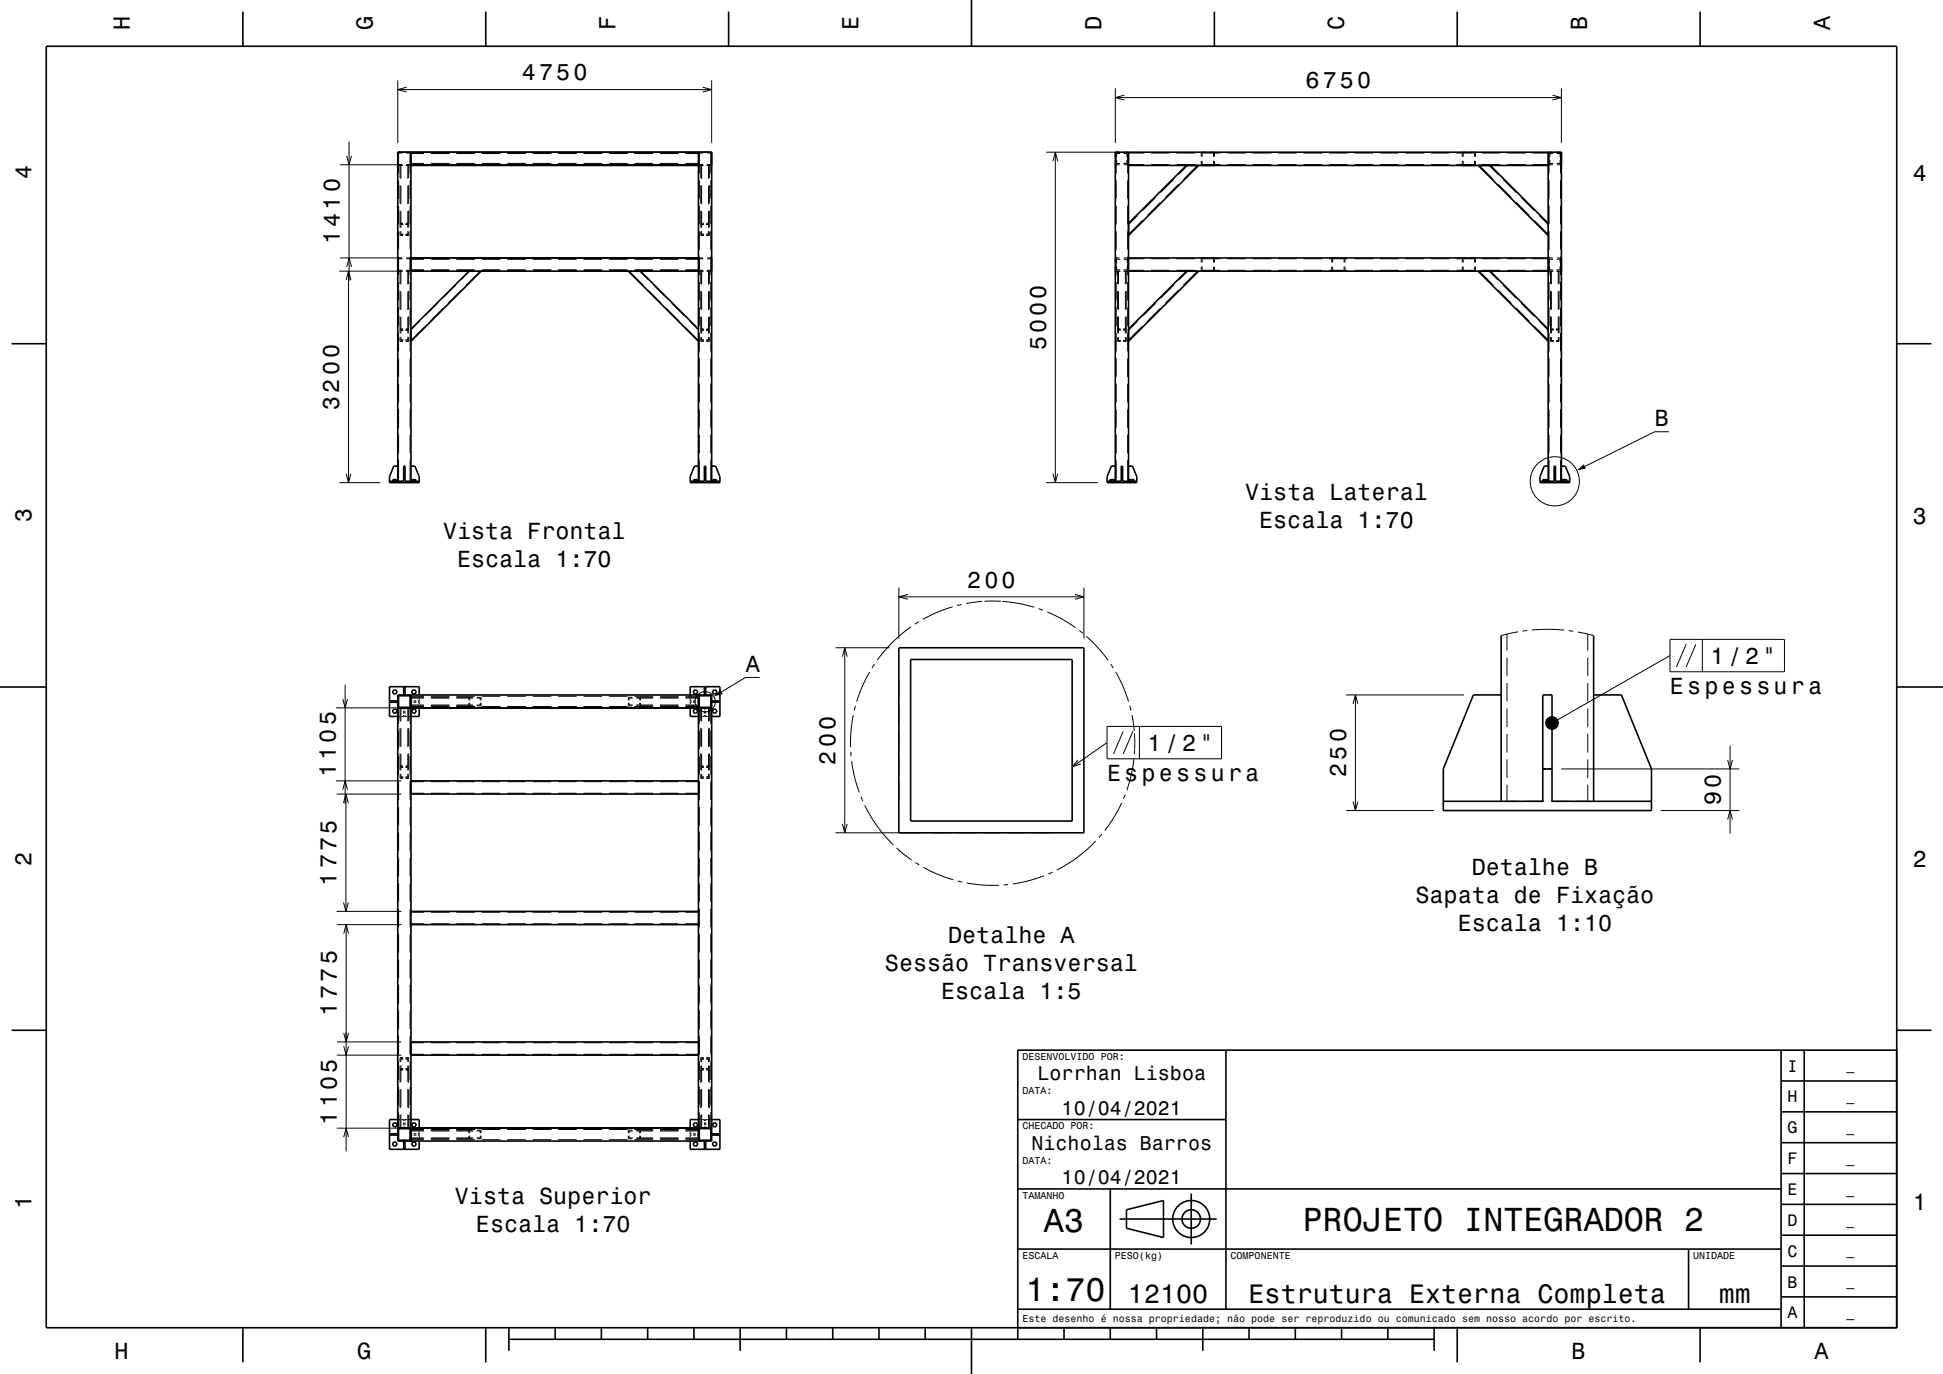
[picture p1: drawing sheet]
<svg xmlns="http://www.w3.org/2000/svg" width="420mm" height="297mm" viewBox="0 0 420 297" stroke-linecap="round" stroke-linejoin="round" font-family="sans-serif">
<g fill="none" stroke="#000" stroke-width=".22">
<path d="M86 17.4v13.5M86 19.4h67.8M87.9 18.8l-1.9 .6 1.9 .5M151.9 18.8l1.9 .6-1.9 .5M153.8 17.4v13.5M241.1 19.1v11.8M337.5 19.1v11.8M73.5 35.6h13.3M74.9 33.7l.6 1.9 .5-1.9M75.5 30.6v30.2M86 32.9v1M86 34.8v1h1.1"/>
<path d="M86.2 32.9v4.6M86.2 39v4M86.2 35.6h.8M86.2 33.1h.8M86.5 35.8v2.7M86.7 35.8v2.8M87.7 35.8h1.1M87.8 35.6h.9M87.8 33.1h.9M88.2 35.8v2.8M88.3 35.8v2.7M88.7 32.9v4.6"/>
<path d="M88.7 39v4M88.8 33.2h2.9M88.8 35.3h2.9M88.8 35.6h2.9M88.8 33.1h2.9M88.8 35.6v.2M88.8 32.9v.9M88.8 34.7v.9M93.2 33.2h4M93.2 35.3h4M93.2 35.6h4M93.2 33.1h4"/>
<path d="M98.7 33.2h4M98.7 35.3h4M98.7 35.6h4M98.7 33.1h4M104.2 33.2h4M104.2 35.3h4M104.2 35.6h4M104.2 33.1h4M109.7 33.2h4M109.7 35.3h4M109.7 35.6h4M109.7 33.1h4"/>
<path d="M115.2 33.2h4M115.2 35.3h4M115.2 35.6h4M115.2 33.1h4M120.7 33.2h4M120.7 35.3h4M120.7 35.6h4M120.7 33.1h4M126.2 33.2h4M126.2 35.3h4M126.2 35.6h4M126.2 33.1h4"/>
<path d="M131.7 33.2h4M131.7 35.3h4M131.7 35.6h4M131.7 33.1h4M137.2 33.2h4M137.2 35.3h4M137.2 35.6h4M137.2 33.1h4M142.7 33.2h4M142.7 35.3h4M142.7 35.6h4M142.7 33.1h4"/>
<path d="M148.2 33.2h2.8M148.2 35.3h2.8M148.2 35.6h2.8M148.2 33.1h2.8M151 32.9v.9M151 34.7v1.1h1.1M151 35.6v.2M151.2 32.9v4.6M151.2 39v4M151.2 35.6h.8M151.2 33.1h.8M151.5 35.8v2.7"/>
<path d="M151.7 35.8v2.8M152.7 35.8h1.1M152.8 35.6h.9M152.8 33.1h.9M153.2 35.8v2.8M153.3 35.8v2.7M153.7 32.9v4.6M153.7 39v4M226.1 32.9h15.9M227.6 34.8l.5-1.9 .5 1.9M228.1 32.9v71.4M241.1 34.7v.9h.9"/>
<path d="M241.1 32.9v.9M241.1 21.1h96.4M241.3 32.9v4.6M241.3 39v4M241.4 34.6v.7h.7M242.1 33.2h-.7v.7M242.9 33.2h.7v.7M242.9 35.6h1M242.9 32.9h1M243 20.6l-1.9 .5 1.9 .5M243.6 34.6v.7h-.7M243.8 32.9v4.6"/>
<path d="M243.8 39v4M243.9 35.6h3.4M243.9 33.1h3.4M248.8 35.6h4M248.8 33.1h4M253.7 38.8l-2.8 2.8M254.3 35.6h4M254.3 33.1h4M254.8 39.8l-2.9 2.9M256.7 35.8l-1.9 1.9M258.8 35.8l-3 3M259.7 34.8v1"/>
<path d="M259.8 34.7v.9h4M260.6 32.9h-.9v1M261.6 32.9h.9v1M262.3 33.1v.8M262.3 34.7v.9M262.5 34.8v1M263.8 33.1h-4v.8M265.3 35.6h4M265.3 33.1h4M270.8 35.6h4M270.8 33.1h4M276.3 35.6h4"/>
<path d="M276.3 33.1h4M281.8 35.6h4M281.8 33.1h4M287.3 35.6h4M287.3 33.1h4M292.8 35.6h4M292.8 33.1h4M298.3 35.6h4M298.3 33.1h4M303.8 35.6h4M303.8 33.1h4M309.3 35.6h4"/>
<path d="M309.3 33.1h4M314.8 33.1h4v.8M316.1 34.8v1M316.3 33.1v.8M316.3 34.7v.9M317 32.9h-.9v1M318 32.9h.9v1M318.8 34.7v.9h-4M318.9 34.8v1M319.8 35.8l3 3M320.3 35.6h4M320.3 33.1h4"/>
<path d="M321.9 35.8l1.9 1.9M323.9 39.8l2.8 2.9M324.9 38.8l2.8 2.8M325.8 35.6h4M325.8 33.1h4M331.3 35.6h3.4M331.3 33.1h3.4M334.7 35.6h1M334.7 32.9h1M334.8 32.9v4.6M334.8 39v4M335 34.6v.7h.8"/>
<path d="M335.6 20.6l1.9 .5-1.9 .5M335.8 33.2h-.8v.7M336.5 33.2h.7v.7M336.6 35.6h.9M336.6 32.9h.9M337.2 34.6v.7h-.7M337.3 32.9v4.6M337.3 39v4M73.3 58.6h13.8M73.5 55.8h13.4M74.9 57.7l.6-1.9 .5 1.9M75.3 58.6v45.7"/>
<path d="M86 55.8v.9M86 57.7v.9M86.2 44.5v4M86.2 50v4M86.2 55.5v4M86.2 58.4h.8M86.2 55.9h.8M86.5 40v4M86.5 45.5v3.7M86.5 50v.9h.6M86.5 58.6v2.8M86.5 48.3h.6"/>
<path d="M86.7 40.1v4M86.7 45.6v3.6M86.7 49.9v.8h.5M86.7 58.6v2.9M86.7 48.5h.5M87.7 48.5h.5M87.7 58.6h3.9M87.7 48.3h.6M87.8 58.4h.9M87.8 55.9h.9M87.8 55.8h1v.9M88.2 40.1v4"/>
<path d="M88.2 45.6v3.6M88.2 49.9v.8h-.5M88.2 58.6v2.9M88.3 40v4M88.3 45.5v3.7M88.3 50v.9h-.6M88.3 58.6v2.8M88.7 44.5v4M88.7 50v4M88.7 55.5v4M88.8 58.4h2.9M88.8 55.9h2.9"/>
<path d="M88.8 56h2.9M88.8 58.3h2.9M88.8 57.7v.9M93.1 58.6h4M93.2 58.4h4M93.2 55.9h4M93.2 56h4M93.2 58.3h4M98.6 58.6h3.6M98.7 58.4h4M98.7 55.9h4M98.7 56h4"/>
<path d="M98.7 58.3h4M101.5 58.6l-1.9 1.9M103.1 58.6h5.1M103.8 58.6l-3.1 3.1M104.2 58.4h4M104.2 55.9h4M104.2 56h4M104.2 58.3h4M109.7 58.6h4M109.7 58.4h4M109.7 55.9h4M109.7 56h4"/>
<path d="M109.7 58.3h4M115.2 58.6h4M115.2 58.4h4M115.2 55.9h4M115.2 56h4M115.2 58.3h4M120.7 58.6h4M120.7 58.4h4M120.7 55.9h4M120.7 56h4M120.7 58.3h4M126.2 58.6h4"/>
<path d="M126.2 58.4h4M126.2 55.9h4M126.2 56h4M126.2 58.3h4M131.7 58.6h5M131.7 58.4h4M131.7 55.9h4M131.7 56h4M131.7 58.3h4M136 58.6l3.1 3.1M137.2 58.4h4M137.2 55.9h4"/>
<path d="M137.2 56h4M137.2 58.3h4M137.6 58.6h3.7M138.3 58.6l1.9 1.9M142.7 58.4h4M142.7 55.9h4M142.7 56h4M142.7 58.3h4M142.8 58.6h4M148.2 58.4h2.8M148.2 55.9h2.8M148.2 56h2.8"/>
<path d="M148.2 58.3h2.8M148.3 58.6h3.8M151 57.7v.9M151.2 44.5v4M151.2 50v4M151.2 55.5v4M151.2 58.4h.8M151.2 55.9h.8M151.5 50v.9h.6M151.5 48.3h.6M151.5 40v4M151.5 45.5v3.7"/>
<path d="M151.5 58.6v2.8M151.7 48.5h.5M151.7 49.9v.8h.5M151.7 40.1v4M151.7 45.6v3.6M151.7 58.6v2.9M152 55.8h-1v.9M152.7 48.5h.5M152.7 58.6h1.1M152.7 48.3h.6M152.8 58.4h.9M152.8 55.9h.9"/>
<path d="M152.9 55.8h.9M153.2 49.9v.8h-.5M153.2 40.1v4M153.2 45.6v3.6M153.2 58.6v2.9M153.3 50v.9h-.6M153.3 40v4M153.3 45.5v3.7M153.3 58.6v2.8M153.7 44.5v4M153.7 50v4M153.7 55.5v4"/>
<path d="M241.1 57.7v.9h1.1M241.3 44.5v4M241.3 50v4M241.3 55.5v4M241.4 57.6v.7h.7M241.6 58.6v2.8M241.8 58.6v2.9M242 55.8h-.9v.9M242.1 56h-.7v.8M242.8 58.6h1.1M242.9 56h.8v.8M242.9 55.8h1"/>
<path d="M243.3 58.6v2.9M243.4 58.6v2.8M243.7 57.6v.7h-.8M243.8 44.5v4M243.8 50v4M243.8 55.5v4M243.9 58.4h3.4M243.9 55.9h3.4M243.9 55.8v.9M243.9 57.7v.9M245.9 46.6l-2 1.9M247 47.6l-3.1 3.1"/>
<path d="M248.8 58.4h4M248.8 55.9h4M249.8 42.7l-2.8 2.8M250.9 43.7l-2.9 2.9M254.3 58.4h4M254.3 55.9h4M256.7 58.6l-1.9 2M258.8 58.6l-3 3M259.7 57.7v.9M259.8 57.6v.8h4M260.6 55.8h-.9v.9M261.6 55.8h.9v.9"/>
<path d="M262.3 55.9v.9M262.3 57.6v.8M262.5 57.7v.9M263.8 55.9h-4v.9M265.3 58.4h4M265.3 55.9h4M270.8 58.4h4M270.8 55.9h4M276.3 58.4h4M276.3 55.9h4M281.8 58.4h4M281.8 55.9h4"/>
<path d="M287.3 58.4h4M287.3 55.9h4M287.9 57.7v.9M288.1 55.9v.9M288.1 57.6v.8M288.8 55.8h-.9v.9M289.8 55.8h.9v.9M290.6 55.9v.9M290.6 57.6v.8M290.7 57.7v.9M292.8 58.4h4M292.8 55.9h4"/>
<path d="M298.3 58.4h4M298.3 55.9h4M303.8 58.4h4M303.8 55.9h4M309.3 58.4h4M309.3 55.9h4M314.8 55.9h4v.9M316.1 57.7v.9M316.3 55.9v.9M316.3 57.6v.8M317 55.8h-.9v.9M318 55.8h.9v.9"/>
<path d="M318.8 57.6v.8h-4M318.9 57.7v.9M319.8 58.6l3 3M320.3 58.4h4M320.3 55.9h4M321.9 58.6l1.9 2M325.8 58.4h4M325.8 55.9h4M327.7 43.7l2.9 2.9M328.8 42.7l2.8 2.8M331.3 58.4h3.4M331.3 55.9h3.4"/>
<path d="M331.6 47.6l3.1 3.1M332.7 46.6l2 1.9M334.7 48.3v.9M334.7 50v.9M334.7 55.8v.9M334.7 57.7v.9M334.7 55.8h1M334.7 58.6h1.1M334.8 44.5v4M334.8 50v4M334.8 55.5v4M334.9 57.6v.7h.8"/>
<path d="M335.2 58.6v2.8M335.3 58.6v2.9M335.7 56h-.8v.8M336.4 58.6h1.1M336.5 56h.7v.8M336.6 55.8h.9M336.8 58.6v2.9M337 58.6v2.8M337.2 57.6v.7h-.7M337.3 44.5v4M337.3 50v4M337.3 55.5v4"/>
<path d="M74.8 60.5l.5-1.9 .6 1.9M86.2 61v4M86.2 66.5v4M86.2 72v4M86.2 77.5v4M86.5 72.9v.9h.6M86.5 71.1h.6M86.5 62.9v4M86.5 68.4v3.6M86.7 71.4h.5M86.7 63v4M86.7 68.5v3.6"/>
<path d="M86.7 72.8v.7h.5M87.7 71.4h.5M87.7 71.1h.6M88.2 72.8v.7h-.5M88.2 63v4M88.2 68.5v3.6M88.3 72.9v.9h-.6M88.3 62.9v4M88.3 68.4v3.6M88.7 61v4M88.7 66.5v4M88.7 72v4"/>
<path d="M88.7 77.5v4M90.8 69.4l-2 1.9M91.9 70.5l-3.1 3.1M94.6 65.5l-2.8 2.8M95.8 66.6l-2.8 2.9M98.5 61.6l-2.8 2.8M99.7 62.7l-2.8 2.9M140.1 62.7l2.9 2.9M141.3 61.6l2.8 2.8M144 66.6l2.8 2.9M145.2 65.5l2.8 2.8M147.9 70.5l3.1 3.1"/>
<path d="M149.1 69.4l1.9 1.9M151 71.1v.9M151 72.9v.9M151.2 61v4M151.2 66.5v4M151.2 72v4M151.2 77.5v4M151.5 72.9v.9h.6M151.5 71.1h.6M151.5 62.9v4M151.5 68.4v3.6M151.7 71.4h.5"/>
<path d="M151.7 72.8v.7h.5M151.7 63v4M151.7 68.5v3.6M152.7 71.4h.5M152.7 71.1h.6M153.2 72.8v.7h-.5M153.2 63v4M153.2 68.5v3.6M153.3 72.9v.9h-.6M153.3 62.9v4M153.3 68.4v3.6M153.7 61v4"/>
<path d="M153.7 66.5v4M153.7 72v4M153.7 77.5v4M241.3 61v4M241.3 66.5v4M241.3 72v4M241.3 77.5v4M241.6 72.9v.9h.6M241.6 71.1h.6M241.6 62.9v4M241.6 68.4v3.6M241.8 71.3h.5"/>
<path d="M241.8 63v4M241.8 68.5v3.6M241.8 72.8v.8h.5M242.8 71.3h.5M242.8 71.1h.6M243.3 72.8v.8h-.5M243.3 63v4M243.3 68.5v3.6M243.4 72.9v.9h-.6M243.4 62.9v4M243.4 68.4v3.6M243.8 61v4"/>
<path d="M243.8 66.5v4M243.8 72v4M243.8 77.5v4M245.9 69.4l-2 2M247 70.5l-3.1 3M249.8 65.5l-2.8 2.9M250.9 66.6l-2.9 2.8M253.7 61.6l-2.8 2.9M254.8 62.7l-2.9 2.8M323.9 62.7l2.8 2.8M324.9 61.6l2.8 2.9M327.7 66.6l2.9 2.8"/>
<path d="M328.8 65.5l2.8 2.9M331.6 70.5l3.1 3M332.7 69.4l2 2M334.7 71.1v.9M334.7 72.9v.9M334.8 61v4M334.8 66.5v4M334.8 72v4M334.8 77.5v4M335.2 72.9v.9h.6M335.2 71.1h.6M335.2 62.9v4"/>
<path d="M335.2 68.4v3.6M335.3 71.3h.5M335.3 72.8v.8h.5M335.3 63v4M335.3 68.5v3.6M336.3 71.3h.5M336.4 71.1h.6M336.8 72.8v.8h-.5M336.8 63v4M336.8 68.5v3.6M337 72.9v.9h-.6M337 62.9v4"/>
<path d="M337 68.4v3.6M337.3 61v4M337.3 66.5v4M337.3 72v4M337.3 77.5v4M86.2 99.5v4.5h.8M86.2 83v4M86.2 88.5v4M86.2 94v4M88.7 99.5v4.5h-.9M88.7 83v4M88.7 88.5v4"/>
<path d="M88.7 94v4M151.2 99.5v4.5h.8M151.2 83v4M151.2 88.5v4M151.2 94v4M153.7 99.5v4.5h-.9M153.7 83v4M153.7 88.5v4M153.7 94v4M241.3 99.5v4.5h.8M241.3 83v4M241.3 88.5v4"/>
<path d="M241.3 94v4M243.8 99.5v4.5h-.9M243.8 83v4M243.8 88.5v4M243.8 94v4M334.8 99.5v4.5h.9M334.8 83v4M334.8 88.5v4M334.8 94v4M337.3 99.5v4.5h-.8M337.3 83v4M337.3 88.5v4"/>
<path d="M337.3 94v4M360.8 93.3h-3.1l-15.1 7.5M73.3 104.3h8.9M74.8 102.4l.5 1.9 .6-1.9M85.3 103.7v.1M85.3 103.9v.1M87.3 103h.1M87.5 103h.1M89.5 103.7v.1M89.5 103.9v.1M150.3 103.7v.1M150.3 103.9v.1"/>
<path d="M152.3 103h.1M152.5 103h.1M154.5 103.7v.1M154.5 103.9v.1M226.1 104.3h11.2M227.6 102.4l.5 1.9 .5-1.9M239.9 103.7v.1M239.9 103.9v.1M240.2 103.7v.1M240.2 103.9v.1M240.7 103.7v.1M240.7 103.9v.1"/>
<path d="M240.9 103.7v.1M240.9 103.9v.1M242.4 103h.1M242.6 103h.1M244.1 103.7v.1M244.1 103.9v.1M244.3 103.7v.1M244.3 103.9v.1M244.8 103.7v.1M244.8 103.9v.1M245.1 103.7v.1M245.1 103.9v.1"/>
<path d="M333.5 103.7v.1M333.5 103.9v.1M333.8 103.7v.1M333.8 103.9v.1M334.3 103.7v.1M334.3 103.9v.1M334.5 103.7v.1M334.5 103.9v.1M335.9 103h.1M336.1 103h.1M337.7 103.7v.1M337.7 103.9v.1"/>
<path d="M337.9 103.7v.1M337.9 103.9v.1M338.4 103.7v.1M338.4 103.9v.1M338.7 103.7v.1M338.7 103.9v.1M194.3 127v11M194.3 129h40M196.2 128.5l-1.9 .5 1.9 .5M196.9 135.5l-2.5 2-2.7 2.6M198.6 134.4l-.8 .5M205.9 131.2l-3 1-3.4 1.7"/>
<path d="M207.9 130.7l-1 .2M212.3 130l-3.5 .5M212.8 130h3.6M216.7 130l3.2 .4 3.7 .9M224.5 131.6l1 .3M226.4 132.3l3.1 1.5 3 1.9M232.4 128.5l1.9 .5-1.9 .5M233.3 136.3l.8 .6M234.3 127v11M234.8 137.6l2.4 2.2 2.3 2.9M325.8 137.1v3.5M328.1 136.6l-3.6 .8"/>
<path d="M330.1 136.3l-1 .1M331.1 136.2l3.5-.2 3.5 .2M339.1 136.3l1 .2M341.1 136.6l3.4 .8M343.2 137.1v3.5M361 138.2h24.7v7h-24.7zM364.5 139.3l-2.1 4.9M366.6 139.3l-2.1 4.9M368 138.2v7M72.6 153h14.2M74.1 151.1l.5 1.9 .5-1.9M74.6 148v25.8"/>
<path d="M86 154.9h.4M86.2 153v3.4M86.2 157.9v4M86.5 157.3v4M86.7 153.1v2.9M86.7 157.5v4M86.8 154.9h.6M87.1 153.1h-.6v2.7M87.3 153.9h.1M87.3 153.1v.3M87.3 153.6v.6M87.3 154.6v.3"/>
<path d="M87.5 154.9h.5M87.5 153.9h.1M87.5 153.1v.3M87.5 153.6v.6M87.5 154.6v.3M87.7 153.1h.6v2.7M88.2 153.1v2.9M88.2 157.5v4M88.3 157.3v4M88.4 154.9h.4M88.7 153v3.4M88.7 157.9v4"/>
<path d="M88.8 153h.1M88.8 152.8h2.9M88.8 150.5h2.9M88.8 152.7h2.9M88.8 152v.6h2.8M88.8 151.5h.3M88.8 151.8h.3M88.8 150.9h2.9M88.8 152.4h2.9M89.4 151.5h.6M89.4 151.8h.6M89.7 151.5v.1"/>
<path d="M89.7 151.7v.1M90.3 151.5h.3M90.3 151.8h.3M90.6 150.2v.4M90.6 151.1v.5M90.6 151.7v.5M90.6 152.6v.5M91.6 150.7h-2.8v.6M93.1 152.6h4M93.1 150.7h4M93.2 152.8h4M93.2 150.5h4"/>
<path d="M93.2 152.7h4M93.2 150.9h4M93.2 152.4h4M98.6 152.6h3.6M98.6 150.7h3.6M98.7 152.8h4M98.7 150.5h4M98.7 152.7h4M98.7 150.9h3.6M98.7 152.4h3.6M101.4 150.7v.6M101.4 152v.6"/>
<path d="M101.5 150.9v.5M101.5 151.9v.5M103.1 150.9h.7v.5M103.1 150.7h.9v.6M103.8 151.9v.5h-.7M104 152v.6h-.9M104.2 152.8h4M104.2 150.5h4M104.2 152.7h4M109.7 152.8h4M109.7 150.5h4M109.7 152.7h4"/>
<path d="M115.2 152.8h4M115.2 150.5h4M115.2 152.7h4M120.7 152.8h4M120.7 150.5h4M120.7 152.7h4M126.2 152.8h4M126.2 150.5h4M126.2 152.7h4M131.7 152.8h4M131.7 150.5h4M131.7 152.7h4"/>
<path d="M135.8 152v.6h.9M136 151.9v.5h.8M136.7 150.7h-.9v.6M136.8 150.9h-.8v.5M137.2 152.8h4M137.2 150.5h4M137.2 152.7h4M137.5 150.9h3.6M137.5 152.4h3.6M137.6 152.6h3.6M137.6 150.7h3.6M138.3 150.9v.5"/>
<path d="M138.3 151.9v.5M138.5 150.7v.6M138.5 152v.6M142.6 150.9h4M142.6 152.4h4M142.7 152.8h4M142.7 150.5h4M142.7 152.7h4M142.7 152.6h4M142.7 150.7h4M148.1 150.9h2.9M148.1 152.4h2.9"/>
<path d="M148.2 152.8h2.8M148.2 150.5h2.8M148.2 152.7h2.8M148.2 150.7h2.8v.6M149.2 150.2v.4M149.2 151.1v.5M149.2 151.7v.5M149.2 152.6v.5M149.2 151.5h.3M149.2 151.8h.3M149.8 151.5h.6M149.8 151.8h.6"/>
<path d="M150.1 151.5v.1M150.1 151.7v.1M150.7 151.5h.3M150.7 151.8h.3M151 153h.1M151 152v.6h-2.8M151 154.9h.4M151.2 153v3.4M151.2 157.9v4M151.5 157.3v4M151.7 153.1v2.9M151.7 157.5v4"/>
<path d="M151.8 154.9h.6M152.1 153.1h-.6v2.7M152.3 153.1v.3M152.3 153.6v.6M152.3 154.6v.3M152.3 153.9h.1M152.5 154.9h.5M152.5 153.9h.1M152.5 153.1v.3M152.5 153.6v.6M152.5 154.6v.3M152.7 153.1h.6v2.7"/>
<path d="M153.2 153.1v2.9M153.2 157.5v4M153.3 157.3v4M153.4 154.9h.4M153.7 153v3.4M153.7 157.9v4M164.2 146.4h-3.1l-5.1 3.2M180.6 140h11.7M182.1 141.9l.5-1.9 .5 1.9M182.6 140v40M184.4 154.6l-.4 3.4-.1 3.5M184.9 152.6l-.2 1"/>
<path d="M188 145.3l-1.6 3.1-1.2 3.3M189 143.6l-.5 .8M191.6 140.2v.1M191.8 140l-2.2 2.7M194.3 147v4M194.3 152.5v4M194.3 158v4M239.3 157h24.7v7h-24.7zM240.1 143.5l.5 .9M241.2 145.2l1.5 3.2 1.2 3.2M242.8 158.1l-2.1 4.9M244.2 152.6l.3 1"/>
<path d="M244.7 154.6l.5 3.4M244.9 158.1l-2.1 4.9M245.2 158h.1M245.2 158.5v4.5M246.3 157v7M291 150.2h25.5M292.5 152.1l.5-1.9 .5 1.9M293 150.2v25M325.8 142.1v4M325.8 147.6v4M325.8 153.1v4M325.8 158.6v4"/>
<path d="M343.2 142.1v4M343.2 147.6v4M343.2 153.1v4M343.2 158.6v4M361 141.7l-25.5 14.6M72.6 168.8h14.2M72.8 171.6h14M74.1 170.7l.5-1.9 .5 1.9M74.3 173.6l.5-2 .5 2M74.8 171.6v25.4M86.2 163.4v4M86.2 168.9v4"/>
<path d="M86.2 174.4v4M86.2 179.9v4M86.5 162.8v3.7M86.5 167.4v.8h.6M86.5 165.6h.6M86.7 163v3.6M86.7 167.3v.7h.5M86.7 165.9h.5M87.7 165.9h.5M87.7 165.6h.6M88.2 163v3.6M88.2 167.3v.7h-.5"/>
<path d="M88.3 162.8v3.7M88.3 167.4v.8h-.6M88.7 163.4v4M88.7 168.9v4M88.7 174.4v4M88.7 179.9v4M88.8 169h2.9M88.8 171.5h2.9M93.2 169h4M93.2 171.5h4M98.7 169h4M98.7 171.5h4"/>
<path d="M104.2 169h4M104.2 171.5h4M109.7 169h4M109.7 171.5h4M115.2 169h4M115.2 171.5h4M120.7 169h4M120.7 171.5h4M126.2 169h4M126.2 171.5h4M131.7 169h4M131.7 171.5h4"/>
<path d="M137.2 169h4M137.2 171.5h4M142.7 169h4M142.7 171.5h4M148.2 169h2.8M148.2 171.5h2.8M151.2 163.4v4M151.2 168.9v4M151.2 174.4v4M151.2 179.9v4M151.5 162.8v3.7M151.5 167.4v.8h.6"/>
<path d="M151.5 165.6h.6M151.7 163v3.6M151.7 167.3v.7h.5M151.7 165.9h.5M152.7 165.9h.5M152.7 165.6h.6M153.2 163v3.6M153.2 167.3v.7h-.5M153.3 162.8v3.7M153.3 167.4v.8h-.6M153.7 163.4v4M153.7 168.9v4"/>
<path d="M153.7 174.4v4M153.7 179.9v4M182.1 178.1l.5 1.9 .5-1.9M183.9 162.5l.1 1M184.1 164.5l.6 3.2 1 3.6M186.1 172.2l.4 1M186.9 174.1l1.3 2.4 1.6 2.3 3.3 3.8M194.3 163.5v4M194.3 169v4M233 164.3l-1.2 1.5 1.8-.7M239.3 160.5l-7.5 5.3M242.4 173.6l-1.6 3.1-2 2.8"/>
<path d="M243.2 171.7l-.3 1M245.1 164l-.6 3.4-.9 3.4M291 175.2h19M292.5 173.3l.5 1.9 .5-1.9M325.8 169.6v3.6h2.4M325.8 164.1v4M329.7 173.2h4M333.5 166.2h.7M334.8 166.2h.7M335.2 173.2h4M337.5 166.2h38.5M343.2 169.6v3.6h-2.5"/>
<path d="M343.2 164.1v4M359 175.2h17M373.5 164.3l.5 1.9 .5-1.9M373.5 177.1l.5-1.9 .5 1.9M374 161.2v19M72.8 197h14M72.8 199.9h14M74.3 195.1l.5 1.9 .5-1.9M74.8 199.9v49M86.2 185.4v4M86.2 190.9v4M86.2 196.4v4"/>
<path d="M88.7 185.4v4M88.7 190.9v4M88.7 196.4v4M88.8 198.9v1M88.8 197.2h2.9M88.8 199.7h2.9M88.8 197v1M93.2 197.2h4M93.2 199.7h4M98.7 197.2h4M98.7 199.7h4M104.2 197.2h4"/>
<path d="M104.2 199.7h4M109.7 197.2h4M109.7 199.7h4M115.2 197.2h4M115.2 199.7h4M120.7 197.2h4M120.7 199.7h4M126.2 197.2h4M126.2 199.7h4M131.7 197.2h4M131.7 199.7h4M137.2 197.2h4"/>
<path d="M137.2 199.7h4M142.7 197.2h4M142.7 199.7h4M148.2 197.2h2.8M148.2 199.7h2.8M151 197v1M151 198.9v1M151.2 185.4v4M151.2 190.9v4M151.2 196.4v4M153.7 185.4v4M153.7 190.9v4"/>
<path d="M153.7 196.4v4M180.6 180h18.7M193.8 183.3l.5 .4M194.3 183.7l.3 .3M194.3 183.7l2.8 2.2M197.9 186.5l.8 .5M199.6 187.5l2.9 1.4 3.5 1.3M201.3 180h4M206.8 180h4M207 190.4l1 .3M209 190.9l3.4 .4h3.5M212.3 180h4"/>
<path d="M217.8 180h4M217.9 191.2l-1 .1M223.3 180h4M225.7 189.3l-3.4 1.1-3.4 .7M227.5 188.5l-.9 .4M236.8 181.8l-3.7 3.4-2.3 1.5-2.4 1.4M238.2 180.3l-.7 .8M74.3 201.8l.5-1.9 .5 1.9M86.2 201.9v4M86.2 207.4v4M86.2 212.9v4M86.2 218.4v4"/>
<path d="M88.7 201.9v4M88.7 207.4v4M88.7 212.9v4M88.7 218.4v4M151.2 201.9v4M151.2 207.4v4M151.2 212.9v4M151.2 218.4v4M153.7 201.9v4M153.7 207.4v4M153.7 212.9v4M153.7 218.4v4"/>
<path d="M72.8 228.1h14M72.8 225.2h14M74.3 226.1l.5 2 .5-2M74.3 223.3l.5 1.9 .5-1.9M86.2 223.9v4M86.2 229.4v4M86.2 234.9v4M86.5 230.4v3.6M86.5 235.5v4M86.5 231.3h.6M86.7 230.3v3.6M86.7 235.4v4"/>
<path d="M86.7 231h.5M87.1 228.6h-.6v.9M87.2 228.9h-.5v.7M87.7 228.9h.5v.7M87.7 231h.5M87.7 228.6h.6v.9M87.7 231.3h.6M88.2 230.3v3.6M88.2 235.4v4M88.3 230.4v3.6M88.3 235.5v4M88.7 223.9v4"/>
<path d="M88.7 229.4v4M88.7 234.9v4M88.8 225.4h2.9M88.8 227.9h2.9M93.2 225.4h4M93.2 227.9h4M98.7 225.4h4M98.7 227.9h4M104.2 225.4h4M104.2 227.9h4M109.7 225.4h4M109.7 227.9h4"/>
<path d="M115.2 225.4h4M115.2 227.9h4M120.7 225.4h4M120.7 227.9h4M126.2 225.4h4M126.2 227.9h4M131.7 225.4h4M131.7 227.9h4M137.2 225.4h4M137.2 227.9h4M142.7 225.4h4M142.7 227.9h4"/>
<path d="M148.2 225.4h2.8M148.2 227.9h2.8M151.2 223.9v4M151.2 229.4v4M151.2 234.9v4M151.5 230.4v3.6M151.5 235.5v4M151.5 231.3h.6M151.7 230.3v3.6M151.7 235.4v4M151.7 231h.5M152.1 228.6h-.6v.9"/>
<path d="M152.2 228.9h-.5v.7M152.7 228.9h.5v.7M152.7 231h.5M152.7 228.6h.6v.9M152.7 231.3h.6M153.2 230.3v3.6M153.2 235.4v4M153.3 230.4v3.6M153.3 235.5v4M153.7 223.9v4M153.7 229.4v4M153.7 234.9v4"/>
<path d="M72.8 243.9h14M74.3 245.8l.5-1.9 .5 1.9M86 242h.4M86.2 240.4v3.5M86.5 241v2.8h.6M86.7 240.9v2.9M86.8 242h.6M87.3 242.9h.1M87.3 242v.3M87.3 242.6v.6M87.3 243.5v.3M87.5 242h.5"/>
<path d="M87.5 242.9h.1M87.5 242v.3M87.5 242.6v.6M87.5 243.5v.3M88.2 240.9v2.9M88.3 241v2.8h-.6M88.4 242h.4M88.7 240.4v3.5M88.8 243.9h.1M88.8 244.1h2.9M88.8 246.4h2.9M88.8 245.5v.6h2.8"/>
<path d="M88.8 245.4h.3M88.8 245.1h.3M88.8 246h2.9M88.8 244.5h2.9M89.4 245.4h.6M89.4 245.1h.6M89.7 245.1v.1M89.7 245.3v.1M90.3 245.4h.3M90.3 245.1h.3M90.6 243.8v.4M90.6 244.6v.6"/>
<path d="M90.6 245.3v.5M90.6 246.2v.4M91.6 244.3h-2.8v.6M93.1 244.3h4M93.1 246.1h4M93.2 244.1h4M93.2 246.4h4M93.2 246h4M93.2 244.5h4M98.6 244.3h3.6M98.6 246.1h3.6M98.7 244.1h4"/>
<path d="M98.7 246.4h4M98.7 246h3.6M98.7 244.5h3.6M101.4 244.3v.6M101.4 245.5v.6M101.5 244.5v.5M101.5 245.5v.5M103.1 244.5h.7v.5M103.1 244.3h.9v.6M103.8 245.5v.5h-.7M104 245.5v.6h-.9M104.2 244.1h4"/>
<path d="M104.2 246.4h4M109.7 244.1h4M109.7 246.4h4M115.2 244.1h4M115.2 246.4h4M120.7 244.1h4M120.7 246.4h4M126.2 244.1h4M126.2 246.4h4M131.7 244.1h4M131.7 246.4h4M135.8 245.5v.6h.9"/>
<path d="M136 245.5v.5h.8M136.7 244.3h-.9v.6M136.8 244.5h-.8v.5M137.2 244.1h4M137.2 246.4h4M137.5 246h3.6M137.5 244.5h3.6M137.6 244.3h3.6M137.6 246.1h3.6M138.3 244.5v.5M138.3 245.5v.5M138.5 244.3v.6"/>
<path d="M138.5 245.5v.6M142.6 246h4M142.6 244.5h4M142.7 244.1h4M142.7 246.4h4M142.7 244.3h4M142.7 246.1h4M148.1 246h2.9M148.1 244.5h2.9M148.2 244.1h2.8M148.2 246.4h2.8M148.2 244.3h2.8v.6"/>
<path d="M149.2 243.8v.4M149.2 244.6v.6M149.2 245.3v.5M149.2 246.2v.4M149.2 245.4h.3M149.2 245.1h.3M149.8 245.4h.6M149.8 245.1h.6M150.1 245.1v.1M150.1 245.3v.1M150.7 245.4h.3M150.7 245.1h.3"/>
<path d="M151 243.9h.1M151 245.5v.6h-2.8M151 242h.4M151.2 240.4v3.5M151.5 241v2.8h.6M151.7 240.9v2.9M151.8 242h.6M152.3 242v.3M152.3 242.6v.6M152.3 243.5v.3M152.3 242.9h.1M152.5 242h.5"/>
<path d="M152.5 242.9h.1M152.5 242v.3M152.5 242.6v.6M152.5 243.5v.3M153.2 240.9v2.9M153.3 241v2.8h-.6M153.4 242h.4M153.7 240.4v3.5"/>
<circle cx="336.1" cy="104" r="5.3"/>
<circle cx="152.4" cy="151.7" r="2.19"/>
</g>
<g fill="none" stroke="#000" stroke-width=".35">
<path d="M10 10h400v277h-400zM52.5 2.5v7.5M105 2.5v7.5M157.5 2.5v7.5M210 0v10M262.5 2.5v7.5M315 2.5v7.5M367.5 2.5v7.5M88.8 32.9v2.7h62.2v-2.7M88.8 32.9v71.1M88.8 35.8h62.2M151 32.9v71.1"/>
<path d="M243.9 32.9v2.9h90.8v-2.9M243.9 32.9v71.1M256.5 35.8l-12.6 12.5M259.1 35.8l-15.2 15.1M319.5 35.8l15.2 15.1M322.1 35.8l12.6 12.5M334.7 32.9v71.1M88.8 55.8h62.2v2.8h-62.2zM101.4 58.6l-12.6 12.5M104 58.6l-15.2 15.2M135.8 58.6l15.2 15.2M138.5 58.6l12.5 12.5"/>
<path d="M243.9 55.8h90.8v2.8h-90.8zM256.5 58.6l-12.6 12.5M259.1 58.6l-15.2 15.2M319.5 58.6l15.2 15.2M322.1 58.6l12.6 12.5M2.5 74.3h7.5M410 74.3h7.5M84.2 104h3.1v-3.2h.2v3.2h3.1M84.9 104v-.3h.9v.3M85.3 103.7v.3M86 100.8h-.9l-.9 2.2v1.3h6.4v-1.3l-.9-2.2h-.9M86 104v-71.1h67.8v71.1"/>
<path d="M87.3 103h.2M89.1 104v-.3h.8v.3M89.5 103.7v.3M149.2 104h3.1v-3.2h.2v3.2h3.1M149.9 104v-.3h.9v.3M150.3 103.7v.3M151 100.8h-.9l-.9 2.2v1.3h6.4v-1.3l-.9-2.2h-.9M152.3 103h.2M154.1 104v-.3h.8v.3M154.5 103.7v.3M239.3 104h3.1v-3.2h.3v3.2h3M239.9 104v-.3h1v.3"/>
<path d="M240.2 103.7v.3M240.7 103.7v.3M241.1 100.8h-.9l-.9 2.2v1.3h6.4v-1.3l-.9-2.2h-.9M241.1 104v-71.1h96.4v71.1M242.4 103h.3M244.1 104v-.3h1v.3M244.3 103.7v.3M244.8 103.7v.3M332.9 104h3v-3.2h.3v3.2h3.1M333.5 104v-.3h1v.3M333.8 103.7v.3M334.3 103.7v.3"/>
<path d="M334.7 100.8h-.9l-.9 2.2v1.3h6.4v-1.3l-.9-2.2h-.9M335.9 103h.3M337.7 104v-.3h1v.3M337.9 103.7v.3M338.4 103.7v.3M324.5 137.4v35.8M344.5 137.4v35.8M0 148.5h10M84.2 151.5h1.8M84.2 151.8h1.8M84.9 149.3l.4-.2 .5 .2v.5l-.5 .3-.4-.3zM84.9 153.5l.4-.3 .5 .3v.5l-.5 .2-.4-.2z"/>
<path d="M85.1 151.5v.3M86 150.2h67.8v96.4h-67.8zM86 153.1h67.8M86.2 150.4h2.5v2.5h-2.5zM87.3 148.4v1.8M87.3 149.4h.2M87.5 148.4v1.8M88.8 150.2v2.8h-2.8M88.8 150.2v96.4M88.8 153h62.2M89.1 149.3l.4-.2 .4 .2v.5l-.4 .3-.4-.3zM89.1 153.5l.4-.3 .4 .3v.5l-.4 .2-.4-.2z"/>
<path d="M90.6 150.2v-1.8h-6.4v6.5h1.8M90.6 153.1v1.8h-1.8M149.2 150.2v-1.8h6.4v6.5h-1.8M149.2 153.1v1.8h1.8M149.9 149.3l.4-.2 .5 .2v.5l-.5 .3-.4-.3zM149.9 153.5l.4-.3 .5 .3v.5l-.5 .2-.4-.2zM151 150.2v96.4M151 150.2v2.8h2.8M151.2 150.4h2.5v2.5h-2.5zM152.3 148.4v1.8M152.3 149.4h.2M152.5 148.4v1.8"/>
<path d="M153.8 151.5h1.8M153.8 151.8h1.8M154.1 149.3l.4-.2 .4 .2v.5l-.4 .3-.4-.3zM154.1 153.5l.4-.3 .4 .3v.5l-.4 .2-.4-.2zM154.7 151.5v.3M194.3 140h40v40h-40zM196.8 142.6h35v34.9h-35zM324.5 150.2h-6l-6.5 16v9h45v-9l-6.5-16h-6M410 148.5h10M88.8 168.8h62.2v2.8h-62.2zM312 173.2h21.5v-23h2v23h21.5M333.5 166.2h2"/>
<path d="M88.8 199.9h62.2M88.8 197h62.2M2.5 222.7h7.5M88.8 225.2h62.2v2.9h-62.2zM265 227v56M385 233.7h25M385 227v60M390 227v60M410 222.7h7.5M410 227h-190v62.5M84.2 245.4h1.8M84.2 245.1h1.8"/>
<path d="M84.9 242.9l.4-.2 .5 .2v.5l-.5 .2-.4-.2zM84.9 247l.4-.2 .5 .2v.5l-.5 .3-.4-.3zM85.1 245.1v.3M86 242h-1.8v6.4h6.4v-1.8M86 243.9h2.8v2.7M86 243.8h67.8M86.2 244h2.5v2.5h-2.5zM87.3 246.6v1.8M87.3 247.5h.2M87.5 246.6v1.8M88.8 242h1.8v1.8M88.8 243.9h62.2"/>
<path d="M89.1 242.9l.4-.2 .4 .2v.5l-.4 .2-.4-.2zM89.1 247l.4-.2 .4 .2v.5l-.4 .3-.4-.3zM149.9 242.9l.4-.2 .5 .2v.5l-.5 .2-.4-.2zM149.9 247l.4-.2 .5 .2v.5l-.5 .3-.4-.3zM151 242h-1.8v1.8M151.2 244h2.5v2.5h-2.5zM152.3 246.6v1.8M152.3 247.5h.2M152.5 246.6v1.8M153.8 242h1.8v6.4h-6.4v-1.8M153.8 243.9h-2.8v2.7M153.8 245.4h1.8"/>
<path d="M153.8 245.1h1.8M154.1 242.9l.4-.2 .4 .2v.5l-.4 .2-.4-.2zM154.1 247l.4-.2 .4 .2v.5l-.4 .3-.4-.3zM154.7 245.1v.3M220 242h45M220 257h165M240 257v26M257.5 258v11M385 253.7h25M385 247h25M385 240.3h25M220 270h165"/>
<path d="M242 263.5h21M243.5 261.5l8-2v8l-8-2zM365 270v13M385 273.7h25M385 267h25M385 260.3h25M52.5 287v7.5M105 287v7.5M110 289.5h200M110 287v5M120 287v2.5M130 287v2.5"/>
<path d="M140 287v2.5M150 287v2.5M160 287v5M170 287v2.5M180 287v2.5M190 287v2.5M200 287v2.5M210 287v10M220 283h165M230 287v2.5M240 287v2.5M250 287v2.5"/>
<path d="M260 287v5M270 287v2.5M280 287v2.5M290 287v2.5M300 287v2.5M310 287v5M315 287v7.5M367.5 287v7.5M385 280.3h25"/>
<circle cx="257.5" cy="263.5" r="2"/>
<circle cx="257.5" cy="263.5" r="4"/>
</g>
<g fill="#000">
<path d="M340.8 101.7l1.5-1.3 .5 .9z" fill-rule="evenodd"/>
<path d="M155.7 149.1l.5 .9-1.9 .6z" fill-rule="evenodd"/>
<circle cx="335.5" cy="156.3" r="1.5"/>
</g>
<g font-size="7.2">
<text x="225.7" y="266.3">A3</text>
<text x="281.6" y="266.1">PROJETO INTEGRADOR 2</text>
<text x="221.7" y="281.3">1:70</text>
</g>
<g font-size="5.8">
<text x="243.8" y="281.6">12100</text>
<text x="269.9" y="281.6">Estrutura Externa Completa</text>
<text x="371.5" y="281.6">mm</text>
</g>
<g font-size="5">
<text x="28.1" y="6.5" transform="rotate(-90 28.1 6.5)">H</text>
<text x="80.6" y="6.5" transform="rotate(-90 80.6 6.5)">G</text>
<text x="133.1" y="6.5" transform="rotate(-90 133.1 6.5)">F</text>
<text x="185.6" y="6.5" transform="rotate(-90 185.6 6.5)">E</text>
<text x="238.1" y="6.5" transform="rotate(-90 238.1 6.5)">D</text>
<text x="290.6" y="6.5" transform="rotate(-90 290.6 6.5)">C</text>
<text x="343.1" y="6.5" transform="rotate(-90 343.1 6.5)">B</text>
<text x="395.6" y="6.5" transform="rotate(-90 395.6 6.5)">A</text>
<text x="112.8" y="17.4">4750</text>
<text x="282.2" y="19.1">6750</text>
<text x="6.8" y="38.7" transform="rotate(-90 6.8 38.7)">4</text>
<text x="413.5" y="39">4</text>
<text x="73.5" y="52.8" transform="rotate(-90 73.5 52.8)">1410</text>
<text x="226.1" y="75.7" transform="rotate(-90 226.1 75.7)">5000</text>
<text x="73.3" y="88.6" transform="rotate(-90 73.3 88.6)">3200</text>
<text x="357.7" y="92.1">B</text>
<text x="6.8" y="112.9" transform="rotate(-90 6.8 112.9)">3</text>
<text x="269.2" y="108.2">Vista Lateral</text>
<text x="413.5" y="113.2">3</text>
<text x="95.8" y="116.6">Vista Frontal</text>
<text x="272.2" y="114.2">Escala 1:70</text>
<text x="98.8" y="122.7">Escala 1:70</text>
<text x="209" y="127">200</text>
<text x="369.7" y="143.5">1/2&quot;</text>
<text x="161.2" y="145.2">A</text>
<text x="361" y="150.1">Espessura</text>
<text x="180.6" y="165.3" transform="rotate(-90 180.6 165.3)">200</text>
<text x="248" y="162.3">1/2&quot;</text>
<text x="291" y="168" transform="rotate(-90 291 168)">250</text>
<text x="72.6" y="168" transform="rotate(-90 72.6 168)">1105</text>
<text x="239.3" y="168.9">Espessura</text>
<text x="372" y="174.1" transform="rotate(-90 372 174.1)">90</text>
<text x="6.8" y="187.1" transform="rotate(-90 6.8 187.1)">2</text>
<text x="72.8" y="191.4" transform="rotate(-90 72.8 191.4)">1775</text>
<text x="318.1" y="189.1">Detalhe B</text>
<text x="413.5" y="187.4">2</text>
<text x="306" y="195.1">Sapata de Fixação</text>
<text x="205" y="203.9">Detalhe A</text>
<text x="315.1" y="201.2">Escala 1:10</text>
<text x="191.3" y="209.9">Sessão Transversal</text>
<text x="203.4" y="216">Escala 1:5</text>
<text x="72.8" y="219.7" transform="rotate(-90 72.8 219.7)">1775</text>
<text x="72.8" y="243.1" transform="rotate(-90 72.8 243.1)">1105</text>
<text x="6.8" y="261.3" transform="rotate(-90 6.8 261.3)">1</text>
<text x="98.3" y="260.3">Vista Superior</text>
<text x="413.5" y="261.6">1</text>
<text x="102.9" y="266.3">Escala 1:70</text>
<text x="24.7" y="293.8">H</text>
<text x="77.2" y="293.8">G</text>
<text x="339.7" y="293.8">B</text>
<text x="392.2" y="293.8">A</text>
</g>
<g font-size="4.3">
<text x="224.3" y="233.5">Lorrhan Lisboa</text>
<text x="229.5" y="241">10/04/2021</text>
<text x="223" y="248.5">Nicholas Barros</text>
<text x="229.5" y="256">10/04/2021</text>
</g>
<g font-size="3.6">
<text x="386.4" y="231.6">I</text>
<text x="386.4" y="238.3">H</text>
<text x="386.4" y="245">G</text>
<text x="386.4" y="251.6">F</text>
<text x="386.4" y="258.3">E</text>
<text x="386.4" y="265">D</text>
<text x="386.4" y="271.6">C</text>
<text x="386.4" y="278.3">B</text>
<text x="386.4" y="285">A</text>
</g>
<g font-size="2.9">
<text x="399.1" y="231.4">_</text>
<text x="399.1" y="238">_</text>
<text x="399.1" y="244.7">_</text>
<text x="399.1" y="251.4">_</text>
<text x="399.1" y="258">_</text>
<text x="399.1" y="264.7">_</text>
<text x="399.1" y="271.4">_</text>
<text x="399.1" y="278">_</text>
<text x="399.1" y="284.7">_</text>
</g>
<g font-size="2.2">
<text x="221" y="229.1">DESENVOLVIDO POR:</text>
<text x="221" y="236.6">DATA:</text>
<text x="221" y="244.1">CHECADO POR:</text>
<text x="221" y="251.6">DATA:</text>
<text x="221" y="259.1">TAMANHO</text>
<text x="221" y="272.1">ESCALA</text>
<text x="241" y="272.1">PESO(kg)</text>
<text x="266" y="272.1">COMPONENTE</text>
<text x="366" y="272.1">UNIDADE</text>
<text x="221" y="285.8">Este desenho é nossa propriedade; não pode ser reproduzido ou comunicado sem nosso acordo por escrito.</text>
</g>
</svg>
